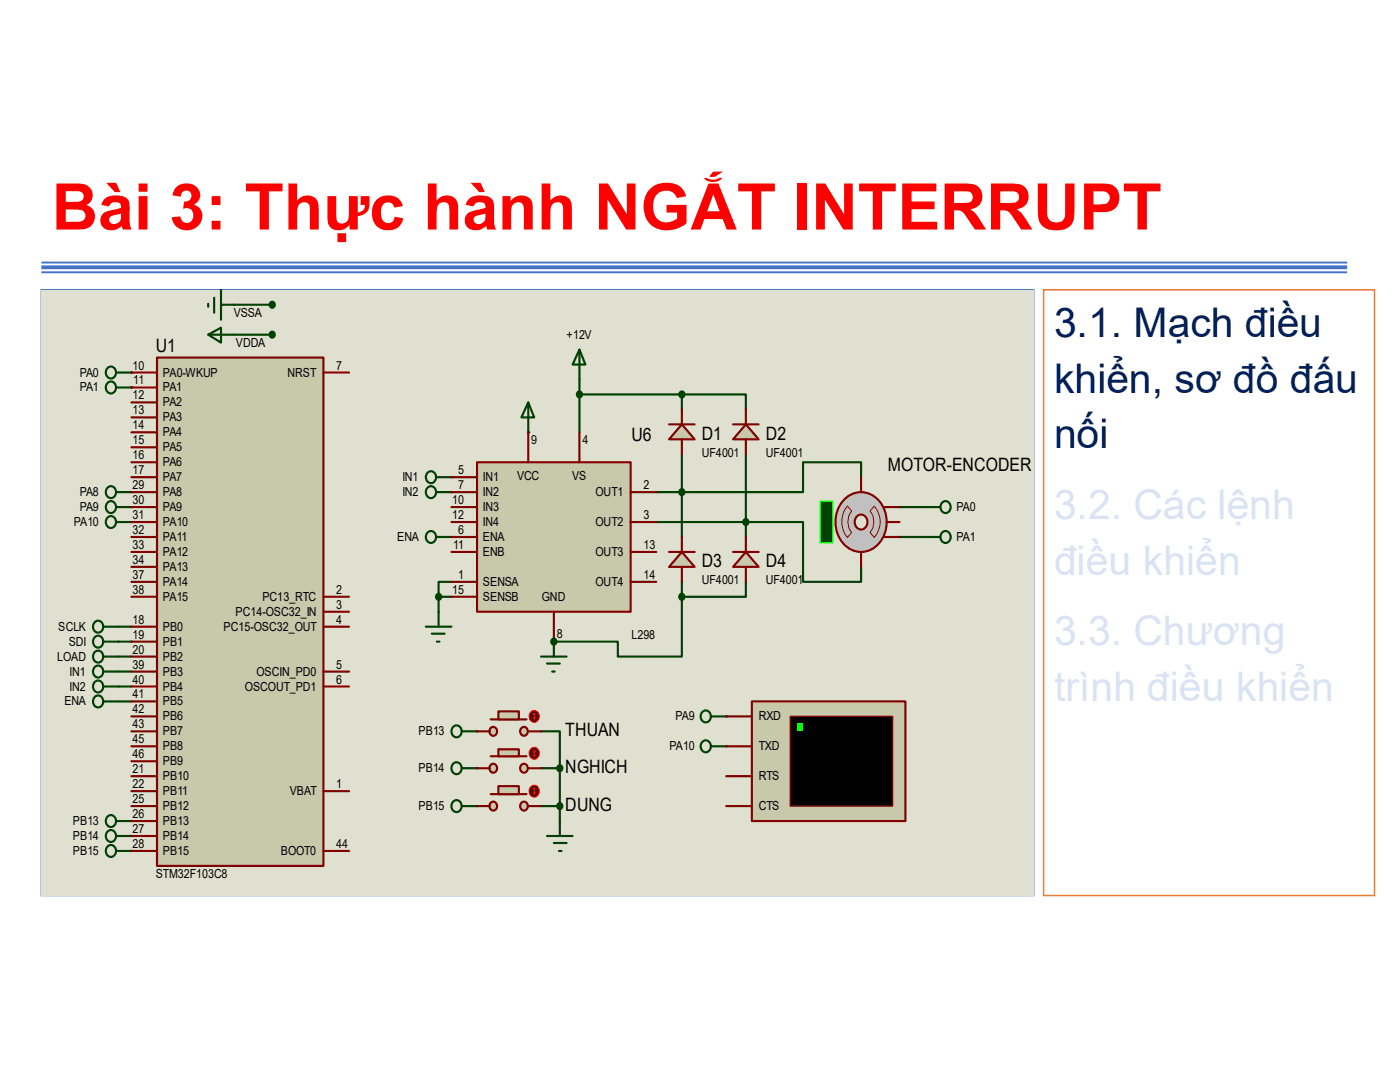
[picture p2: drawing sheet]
<svg xmlns="http://www.w3.org/2000/svg" width="279mm" height="216mm" viewBox="0 0 279 216" stroke-linecap="round" stroke-linejoin="round" font-family="sans-serif">
<path d="M8.3 52.2h260.6v.4h-260.6zM8.3 53h260.6v.7h-260.6zM8.3 54.1h260.6v.4h-260.6z" fill="#4472c4"/>
<path d="M8.3 57.8h198v120.9h-198z" fill="#fff"/>
<path d="M8.3 57.8h198v120.9h-198z" fill="none" stroke="#4472c4" stroke-width=".3"/>
<path d="M208.3 57.8h66v120.9h-66z" fill="#fff"/>
<path d="M208.3 57.8h66v120.9h-66z" fill="none" stroke="#ed7d31" stroke-width=".3"/>
<path d="M8.3 57.8h198v120.9h-198z" fill="#e0e0d0"/>
<path d="M46.7 60.8h7.6M46.7 66.8h7.6M87.5 119.1v3" fill="none" stroke="#004000" stroke-width=".43"/>
<g fill="#004000">
<circle cx="90.1" cy="95.2" r=".21"/>
<circle cx="90.1" cy="98.2" r=".21"/>
<circle cx="90.1" cy="107.1" r=".21"/>
</g>
<path d="M90.1 116.1h-2.6v3h2.6" fill="none" stroke="#004000" stroke-width=".43"/>
<circle cx="105.4" cy="86.3" r=".21" fill="#004000"/>
<path d="M115.6 75.7v10.6M115.6 78.7h20.5M136.1 78.7h12.8v3M136.1 78.7v3M136.1 90.6v16.5M148.9 90.6v16.5M171.8 95.2v-3h-11.5v6h-29.3M131 104.2h29.3v11.9h11.5v-3" fill="none" stroke="#004000" stroke-width=".43"/>
<circle cx="110.5" cy="128" r=".21" fill="#004000"/>
<path d="M136.1 119.1v11.9h-12.8v-3h-12.8M136.1 116.1v3M148.9 116.1v3h-12.8" fill="none" stroke="#004000" stroke-width=".43"/>
<g fill="#004000">
<circle cx="26.2" cy="74.3" r=".21"/>
<circle cx="26.2" cy="77.3" r=".21"/>
<circle cx="26.2" cy="98.2" r=".21"/>
<circle cx="26.2" cy="101.2" r=".21"/>
</g>
<path d="M23.7 125h2.5M23.7 128h2.5M23.7 131h2.5M23.7 134h2.5M23.7 137h2.5M23.7 140h2.5" fill="none" stroke="#004000" stroke-width=".43"/>
<g fill="#004000">
<circle cx="26.2" cy="163.8" r=".21"/>
<circle cx="26.2" cy="166.8" r=".21"/>
<circle cx="26.2" cy="169.8" r=".21"/>
<circle cx="95.2" cy="145.9" r=".21"/>
<circle cx="95.2" cy="153.3" r=".21"/>
<circle cx="95.2" cy="160.8" r=".21"/>
</g>
<path d="M179.5 101.2h5.1M179.5 107.1h5.1M108 145.9h3.7v7.4M108 153.3h3.7M111.7 153.3v10.5M108 160.8h3.7" fill="none" stroke="#004000" stroke-width=".43"/>
<g fill="#004000">
<circle cx="26.2" cy="104.2" r=".21"/>
<circle cx="144.9" cy="148.9" r=".21"/>
<circle cx="144.9" cy="142.9" r=".21"/>
</g>
<g fill="none" stroke="#004000" stroke-width=".43">
<path d="M42.7 59.4v3M44.1 57.8v6M41.6 66.8l2.5-1.4v3zM41.6 66.8h5.1M41.6 60.6v.6M44.1 60.8h2.6M184.6 101.2h3.1M184.6 107.1h3.1M188.1 100.2a1.15 1.15 0 0 1 1.6 .6 1.15 1.15 0 0 1-.7 1.5 1.18 1.18 0 0 1-1.3-.7 1.18 1.18 0 0 1 .4-1.4zM188.1 106.2a1.15 1.15 0 0 1 1.6 .5 1.15 1.15 0 0 1-.7 1.6 1.18 1.18 0 0 1-1.3-.7 1.18 1.18 0 0 1 .4-1.4zM19 124.1a1.15 1.15 0 0 1 1.6 .5 1.15 1.15 0 0 1-.7 1.6 1.18 1.18 0 0 1-1.3-.7 1.18 1.18 0 0 1 .4-1.4zM19 127.1a1.15 1.15 0 0 1 1.6 .5 1.15 1.15 0 0 1-.7 1.6 1.18 1.18 0 0 1-1.3-.7 1.18 1.18 0 0 1 .4-1.4z"/>
<path d="M19 130.1a1.15 1.15 0 0 1 1.6 .5 1.15 1.15 0 0 1-.7 1.5 1.18 1.18 0 0 1-1.3-.6 1.18 1.18 0 0 1 .4-1.4zM20.6 125h3.1M20.6 128h3.1M20.6 131h3.1"/>
</g>
<g fill="#004000" stroke="#004000" stroke-width=".43">
<circle cx="54.3" cy="60.8" r=".56"/>
<circle cx="54.3" cy="66.8" r=".56"/>
</g>
<path d="M163.7 100h2.5v8.3h-2.5z" fill-rule="evenodd" fill="#004000" stroke="#0f0" stroke-width=".2"/>
<path d="M168.8 99.4a4.7 4.7 0 0 1 7.6 2 6.2 6.2 0 0 1-3.7 8.7 5.3 5.3 0 0 1-5.9-5 6.5 6.5 0 0 1 2-5.7z" fill-rule="evenodd" fill="#c0c0c0" stroke="#800000" stroke-width=".43"/>
<path d="M169.1 101l.9 1a3.4 3.4 0 0 0 0 4.3l-.9 .9a5 5 0 0 1 0-6.2zM174.5 101a4.7 4.7 0 0 1 0 6.2l-.9-.9a3.4 3.4 0 0 0 0-4.3z" fill="none" stroke="#800000" stroke-width=".2"/>
<path d="M171.1 103a1.34 1.34 0 0 1 1.6 0 1.34 1.34 0 0 1 .4 1.6 1.27 1.27 0 0 1-1.5 1 1.27 1.27 0 0 1-1-1.4v-.5z" fill-rule="evenodd" fill="#e0e0d0" stroke="#800000" stroke-width=".43"/>
<path d="M171.8 95.2v3M171.8 110.1v3M176.4 101.2h3.1M176.4 107.1h3.1M177 104.2h2.5" fill="none" stroke="#800000" stroke-width=".43"/>
<g fill="none" stroke="#004000" stroke-width=".43">
<path d="M115.6 69.8l1.2 2.9h-2.5zM115.6 69.8v5.9M85.4 94.3a1.15 1.15 0 0 1 1.6 .5 1.15 1.15 0 0 1-.7 1.5 1.18 1.18 0 0 1-1.3-.6 1.18 1.18 0 0 1 .4-1.4zM85.4 97.2a1.15 1.15 0 0 1 1.6 .6 1.15 1.15 0 0 1-.7 1.5 1.18 1.18 0 0 1-1.3-.6 1.18 1.18 0 0 1 .4-1.5zM87 95.2h3.1M87 98.2h3.1M105.4 80.3l1.2 3h-2.5zM105.4 80.3v6M85.4 106.2a1.15 1.15 0 0 1 1.6 .5 1.15 1.15 0 0 1-.7 1.6 1.18 1.18 0 0 1-1.3-.7 1.18 1.18 0 0 1 .4-1.4zM87 107.1h3.1M85 125h5.1M86.2 126.4h2.5"/>
<path d="M87.2 128h.5M87.5 122.1v2.9M108 131h5.1M109.2 132.4h2.5M110.2 134h.5M110.5 128v3"/>
</g>
<circle cx="87.5" cy="119.1" r=".56" fill="#004000" stroke="#004000" stroke-width=".43"/>
<path d="M95.2 92.2h30.7v29.9h-30.7z" fill-rule="evenodd" fill="#c8c8aa" stroke="#800000" stroke-width=".43"/>
<g fill="none" stroke="#800000" stroke-width=".43">
<path d="M90.1 95.2h5.1M90.1 98.2h5.1M105.4 86.3v5.9M115.6 86.3v5.9M125.9 98.2h5.1M90.1 107.1h5.1M90.1 104.2h5.1M90.1 110.1h5.1M90.1 116.1h5.1M90.1 101.2h5.1M90.1 119.1h5.1M125.9 104.2h5.1"/>
<path d="M125.9 110.1h5.1M125.9 116.1h5.1M110.5 122.1v5.9"/>
</g>
<g fill="none" stroke="#004000" stroke-width=".43">
<path d="M21.5 73.4a1.15 1.15 0 0 1 1.6 .5 1.15 1.15 0 0 1-.6 1.6 1.18 1.18 0 0 1-1.3-.7 1.18 1.18 0 0 1 .3-1.4zM21.5 76.4a1.15 1.15 0 0 1 1.6 .5 1.15 1.15 0 0 1-.6 1.5 1.18 1.18 0 0 1-1.3-.6 1.18 1.18 0 0 1 .3-1.4zM23.2 74.3h3M23.2 77.3h3M21.5 97.2a1.15 1.15 0 0 1 1.6 .6 1.15 1.15 0 0 1-.6 1.5 1.18 1.18 0 0 1-1.3-.6 1.18 1.18 0 0 1 .3-1.5zM23.2 98.2h3M21.5 100.2a1.15 1.15 0 0 1 1.6 .6 1.15 1.15 0 0 1-.6 1.5 1.18 1.18 0 0 1-1.3-.7 1.18 1.18 0 0 1 .3-1.4zM23.2 101.2h3M19 139a1.15 1.15 0 0 1 1.6 .5 1.15 1.15 0 0 1-.7 1.6 1.18 1.18 0 0 1-1.3-.7 1.18 1.18 0 0 1 .4-1.4zM19 133a1.15 1.15 0 0 1 1.6 .6 1.15 1.15 0 0 1-.7 1.5 1.18 1.18 0 0 1-1.3-.6 1.18 1.18 0 0 1 .4-1.5zM19 136a1.15 1.15 0 0 1 1.6 .6 1.15 1.15 0 0 1-.7 1.5 1.18 1.18 0 0 1-1.3-.7 1.18 1.18 0 0 1 .4-1.4zM20.6 140h3.1"/>
<path d="M20.6 134h3.1M20.6 137h3.1"/>
</g>
<path d="M136.1 84.7l2.5 3h-5.1z" fill="#c8c8aa" stroke="#800000" stroke-width=".43"/>
<path d="M133.5 84.7h5.1M136.1 81.7v3M136.1 87.7v2.9" fill="none" stroke="#800000" stroke-width=".43"/>
<path d="M148.9 84.7l2.5 3h-5.1z" fill="#c8c8aa" stroke="#800000" stroke-width=".43"/>
<path d="M146.3 84.7h5.1M148.9 81.7v3M148.9 87.7v2.9" fill="none" stroke="#800000" stroke-width=".43"/>
<path d="M136.1 110.1l2.5 3h-5.1z" fill="#c8c8aa" stroke="#800000" stroke-width=".43"/>
<path d="M133.5 110.1h5.1M136.1 107.1v3M136.1 113.1v3" fill="none" stroke="#800000" stroke-width=".43"/>
<path d="M148.9 110.1l2.5 3h-5.1z" fill="#c8c8aa" stroke="#800000" stroke-width=".43"/>
<path d="M146.3 110.1h5.1M148.9 107.1v3M148.9 113.1v3" fill="none" stroke="#800000" stroke-width=".43"/>
<g fill="#004000" stroke="#004000" stroke-width=".43">
<circle cx="136" cy="98.2" r=".56"/>
<circle cx="148.8" cy="104.2" r=".56"/>
<circle cx="136" cy="78.7" r=".56"/>
<circle cx="115.6" cy="78.7" r=".56"/>
<circle cx="110.5" cy="128" r=".56"/>
<circle cx="136" cy="119.1" r=".56"/>
</g>
<path d="M90.5 145a1.15 1.15 0 0 1 1.6 .5 1.15 1.15 0 0 1-.7 1.6 1.18 1.18 0 0 1-1.3-.7 1.18 1.18 0 0 1 .4-1.4zM92.1 145.9h3.1M21.5 168.8a1.15 1.15 0 0 1 1.6 .6 1.15 1.15 0 0 1-.6 1.5 1.18 1.18 0 0 1-1.3-.6 1.18 1.18 0 0 1 .3-1.5zM21.5 165.9a1.15 1.15 0 0 1 1.6 .5 1.15 1.15 0 0 1-.6 1.5 1.18 1.18 0 0 1-1.3-.6 1.18 1.18 0 0 1 .3-1.4zM21.5 162.9a1.15 1.15 0 0 1 1.6 .5 1.15 1.15 0 0 1-.6 1.6 1.18 1.18 0 0 1-1.3-.7 1.18 1.18 0 0 1 .3-1.4zM23.2 169.8h3M23.2 166.8h3M23.2 163.8h3" fill="none" stroke="#004000" stroke-width=".43"/>
<g fill="#c8c8aa" stroke="#800000" stroke-width=".43">
<path d="M104 145.3a.81 .81 0 0 1 1.1 .1 .81 .81 0 0 1 0 1.1 .81 .81 0 0 1-1.1 .1 1 1 0 0 1 0-1.3z" fill-rule="evenodd"/>
<path d="M97.9 145.3a.81 .81 0 0 1 1.1 .1 .81 .81 0 0 1 0 1.1 .81 .81 0 0 1-1.1 .1 1 1 0 0 1 0-1.3z" fill-rule="evenodd"/>
</g>
<path d="M97.9 143.5h7.2" fill="none" stroke="#800000" stroke-width=".43"/>
<path d="M99.5 142h4v1.5h-4z" fill-rule="evenodd" fill="#c8c8aa" stroke="#800000" stroke-width=".43"/>
<path d="M95.2 145.9h2.6M105.4 145.9h2.6" fill="none" stroke="#800000" stroke-width=".43"/>
<path d="M106 142a1.15 1.15 0 0 1 1.6 .5 1.15 1.15 0 0 1-.7 1.6 1.18 1.18 0 0 1-1.3-.7 1.18 1.18 0 0 1 .4-1.4z" fill-rule="evenodd" fill="#400000" stroke="#f00" stroke-width=".2"/>
<path d="M106.4 143.1l.2 .4M106.6 142.4v1.1M106.6 142.4l-.2 .1M106.6 142.4l.4 .1M107 143.1l-.4 .4" fill="none" stroke="#f00" stroke-width=".2"/>
<path d="M90.5 152.3a1.15 1.15 0 0 1 1.6 .6 1.15 1.15 0 0 1-.7 1.5 1.18 1.18 0 0 1-1.3-.7 1.18 1.18 0 0 1 .4-1.4zM92.1 153.3h3.1" fill="none" stroke="#004000" stroke-width=".43"/>
<g fill="#c8c8aa" stroke="#800000" stroke-width=".43">
<path d="M104 152.7a.81 .81 0 0 1 1.1 0 .81 .81 0 0 1 0 1.1 .81 .81 0 0 1-1.1 .1 1 1 0 0 1 0-1.2z" fill-rule="evenodd"/>
<path d="M97.9 152.7a.81 .81 0 0 1 1.1 0 .81 .81 0 0 1 0 1.1 .81 .81 0 0 1-1.1 .1 1 1 0 0 1 0-1.2z" fill-rule="evenodd"/>
</g>
<path d="M97.9 150.9h7.2" fill="none" stroke="#800000" stroke-width=".43"/>
<path d="M99.5 149.5h4v1.4h-4z" fill-rule="evenodd" fill="#c8c8aa" stroke="#800000" stroke-width=".43"/>
<path d="M95.2 153.3h2.6M105.4 153.3h2.6" fill="none" stroke="#800000" stroke-width=".43"/>
<path d="M106 149.3a1.15 1.15 0 0 1 1.6 .6 1.15 1.15 0 0 1-.7 1.5 1.18 1.18 0 0 1-1.3-.6 1.18 1.18 0 0 1 .4-1.5z" fill-rule="evenodd" fill="#400000" stroke="#f00" stroke-width=".2"/>
<path d="M106.4 150.7l.2 .2M106.6 149.7v1.2M106.6 149.7l-.2 .4M106.6 149.7l.4 .4M107 150.7l-.4 .2" fill="none" stroke="#f00" stroke-width=".2"/>
<path d="M90.5 159.9a1.15 1.15 0 0 1 1.6 .5 1.15 1.15 0 0 1-.7 1.6 1.18 1.18 0 0 1-1.3-.7 1.18 1.18 0 0 1 .4-1.4zM92.1 160.8h3.1" fill="none" stroke="#004000" stroke-width=".43"/>
<g fill="#c8c8aa" stroke="#800000" stroke-width=".43">
<path d="M104 160.2a.81 .81 0 0 1 1.1 .1 .81 .81 0 0 1 0 1.1 .81 .81 0 0 1-1.1 .1 1 1 0 0 1 0-1.3z" fill-rule="evenodd"/>
<path d="M97.9 160.2a.81 .81 0 0 1 1.1 .1 .81 .81 0 0 1 0 1.1 .81 .81 0 0 1-1.1 .1 1 1 0 0 1 0-1.3z" fill-rule="evenodd"/>
</g>
<path d="M97.9 158.5h7.2" fill="none" stroke="#800000" stroke-width=".43"/>
<path d="M99.5 156.9h4v1.6h-4z" fill-rule="evenodd" fill="#c8c8aa" stroke="#800000" stroke-width=".43"/>
<path d="M95.2 160.8h2.6M105.4 160.8h2.6" fill="none" stroke="#800000" stroke-width=".43"/>
<path d="M106 156.9a1.15 1.15 0 0 1 1.6 .5 1.15 1.15 0 0 1-.7 1.6 1.18 1.18 0 0 1-1.3-.7 1.18 1.18 0 0 1 .4-1.4z" fill-rule="evenodd" fill="#400000" stroke="#f00" stroke-width=".2"/>
<path d="M106.4 158.1l.2 .4M106.6 157.3v1.2M106.6 157.3l-.2 .2M106.6 157.3l.4 .2M107 158.1l-.4 .4" fill="none" stroke="#f00" stroke-width=".2"/>
<path d="M21.5 103.2a1.15 1.15 0 0 1 1.6 .5 1.15 1.15 0 0 1-.6 1.6 1.18 1.18 0 0 1-1.3-.7 1.18 1.18 0 0 1 .3-1.4zM23.2 104.2h3M109.2 166.8h5.1M110.5 168.2h2.6M111.6 169.8h.5M111.7 163.8v3" fill="none" stroke="#004000" stroke-width=".43"/>
<g fill="#004000" stroke="#004000" stroke-width=".43">
<circle cx="111.7" cy="153.3" r=".56"/>
<circle cx="111.7" cy="160.8" r=".56"/>
</g>
<path d="M31.3 71.4h33.2v101.4h-33.2z" fill-rule="evenodd" fill="#c8c8aa" stroke="#800000" stroke-width=".43"/>
<g fill="none" stroke="#800000" stroke-width=".43">
<path d="M26.2 74.3h5.1M26.2 77.3h5.1M64.5 74.3h5.2M26.2 80.3h5.1M26.2 83.3h5.1M26.2 86.3h5.1M26.2 89.2h5.1M26.2 92.2h5.1M26.2 95.2h5.1M26.2 98.2h5.1M26.2 101.2h5.1M26.2 104.2h5.1"/>
<path d="M26.2 107.1h5.1M26.2 110.1h5.1M26.2 113.1h5.1M26.2 116.1h5.1M26.2 119.1h5.1M64.5 119.1h5.2M26.2 134h5.1M26.2 137h5.1M26.2 125h5.1M26.2 128h5.1M26.2 131h5.1M26.2 140h5.1"/>
<path d="M64.5 134h5.2M64.5 137h5.2M64.5 125h5.2M64.5 122.1h5.2M26.2 148.9h5.1M26.2 151.9h5.1M26.2 154.9h5.1M26.2 157.9h5.1M26.2 142.9h5.1M26.2 145.9h5.1M64.5 157.9h5.2M26.2 169.8h5.1"/>
<path d="M26.2 160.8h5.1M26.2 163.8h5.1M26.2 166.8h5.1M64.5 169.8h5.2"/>
</g>
<path d="M140.2 148a1.15 1.15 0 0 1 1.7 .5 1.15 1.15 0 0 1-.7 1.5 1.18 1.18 0 0 1-1.3-.6 1.18 1.18 0 0 1 .3-1.4zM140.2 142a1.15 1.15 0 0 1 1.7 .5 1.15 1.15 0 0 1-.7 1.6 1.18 1.18 0 0 1-1.3-.7 1.18 1.18 0 0 1 .3-1.4zM141.9 148.9h3M141.9 142.9h3" fill="none" stroke="#004000" stroke-width=".43"/>
<path d="M150 140h30.7v23.8h-30.7z" fill-rule="evenodd" fill="#c8c8aa" stroke="#800000" stroke-width=".43"/>
<path d="M157.7 142.9h20.4v17.9h-20.4z" fill-rule="evenodd" fill="#000" stroke="#800000" stroke-width=".26"/>
<path d="M159.1 144.3h1.2v1.6h-1.2z" fill-rule="evenodd" fill="#0f0"/>
<path d="M144.9 142.9h5.1M144.9 154.9h5.1M144.9 148.9h5.1M144.9 160.8h5.1" fill="none" stroke="#800000" stroke-width=".43"/>
<text font-size="12.8" fill="#f00" x="10.3" y="45.8">Bài 3: Thực hành NGẮT INTERRUPT</text>
<g font-size="8.2" fill="#002060">
<text x="210.4" y="67.2">3.1. Mạch điều</text>
<text x="210.4" y="78.4">khiển, sơ đồ đấu</text>
<text x="210.4" y="89.5">nối</text>
</g>
<g font-size="3.7">
<text x="31.1" y="70.1">U1</text>
<text x="126" y="88.1">U6</text>
<text x="140.1" y="87.8">D1</text>
<text x="152.9" y="87.8">D2</text>
<text x="177.2" y="94">MOTOR-ENCODER</text>
<text x="140.1" y="113.2">D3</text>
<text x="152.9" y="113.2">D4</text>
<text x="112.8" y="146.8">THUAN</text>
<text x="112.8" y="154.3">NGHICH</text>
<text x="112.8" y="161.8">DUNG</text>
</g>
<g font-size="2.5">
<text x="46.7" y="63.3">VSSA</text>
<text x="47.1" y="69.3">VDDA</text>
<text x="113.1" y="67.6">+12V</text>
<text x="15.9" y="75.1">PA0</text>
<text x="26.4" y="73.7">10</text>
<text x="26.6" y="76.7">11</text>
<text x="32.5" y="75.1">PA0-WKUP</text>
<text x="57.4" y="75.1">NRST</text>
<text x="67.1" y="73.7">7</text>
<text x="15.9" y="78.1">PA1</text>
<text x="26.4" y="79.7">12</text>
<text x="26.4" y="82.7">13</text>
<text x="32.5" y="81.1">PA2</text>
<text x="32.5" y="78.1">PA1</text>
<text x="26.4" y="85.7">14</text>
<text x="26.4" y="88.6">15</text>
<text x="32.5" y="84.1">PA3</text>
<text x="32.5" y="87.1">PA4</text>
<text x="106" y="88.6">9</text>
<text x="116.2" y="88.6">4</text>
<text x="26.4" y="91.7">16</text>
<text x="26.4" y="94.6">17</text>
<text x="32.5" y="90">PA5</text>
<text x="32.5" y="93">PA6</text>
<text x="91.4" y="94.6">5</text>
<text x="103.2" y="95.8">VCC</text>
<text x="114.2" y="95.8">VS</text>
<text x="140.1" y="91.1">UF4001</text>
<text x="152.9" y="91.1">UF4001</text>
<text x="15.9" y="99">PA8</text>
<text x="15.9" y="102">PA9</text>
<text x="26.4" y="97.6">29</text>
<text x="26.4" y="100.6">30</text>
<text x="32.5" y="96">PA7</text>
<text x="32.5" y="99">PA8</text>
<text x="32.5" y="102">PA9</text>
<text x="80.3" y="96">IN1</text>
<text x="80.3" y="99">IN2</text>
<text x="90.3" y="100.6">10</text>
<text x="91.4" y="97.6">7</text>
<text x="96.4" y="96">IN1</text>
<text x="96.4" y="99">IN2</text>
<text x="96.4" y="102">IN3</text>
<text x="118.9" y="99">OUT1</text>
<text x="128.4" y="97.6">2</text>
<text x="190.9" y="102">PA0</text>
<text x="14.7" y="104.9">PA10</text>
<text x="26.4" y="103.6">31</text>
<text x="26.4" y="106.6">32</text>
<text x="32.5" y="104.9">PA10</text>
<text x="32.5" y="108">PA11</text>
<text x="79.3" y="108">ENA</text>
<text x="90.3" y="103.6">12</text>
<text x="91.4" y="106.6">6</text>
<text x="96.4" y="108">ENA</text>
<text x="96.4" y="104.9">IN4</text>
<text x="118.9" y="104.9">OUT2</text>
<text x="128.4" y="103.6">3</text>
<text x="190.9" y="108">PA1</text>
<text x="26.4" y="109.5">33</text>
<text x="26.4" y="112.5">34</text>
<text x="32.5" y="110.9">PA12</text>
<text x="32.5" y="113.9">PA13</text>
<text x="90.4" y="109.5">11</text>
<text x="96.4" y="110.9">ENB</text>
<text x="118.9" y="110.9">OUT3</text>
<text x="128.4" y="109.5">13</text>
<text x="26.4" y="115.5">37</text>
<text x="26.4" y="118.5">38</text>
<text x="32.5" y="116.9">PA14</text>
<text x="32.5" y="119.9">PA15</text>
<text x="52.4" y="119.9">PC13_RTC</text>
<text x="67.1" y="118.5">2</text>
<text x="90.3" y="118.5">15</text>
<text x="91.4" y="115.5">1</text>
<text x="96.4" y="116.9">SENSA</text>
<text x="96.4" y="119.9">SENSB</text>
<text x="108.2" y="119.9">GND</text>
<text x="118.9" y="116.9">OUT4</text>
<text x="128.4" y="115.5">14</text>
<text x="140.1" y="116.5">UF4001</text>
<text x="152.9" y="116.5">UF4001</text>
<text x="11.6" y="125.9">SCLK</text>
<text x="26.4" y="124.5">18</text>
<text x="32.5" y="125.9">PB0</text>
<text x="44.6" y="125.9">PC15-OSC32_OUT</text>
<text x="47" y="122.9">PC14-OSC32_IN</text>
<text x="67.1" y="121.5">3</text>
<text x="67.1" y="124.5">4</text>
<text x="11.4" y="131.8">LOAD</text>
<text x="13.7" y="128.8">SDI</text>
<text x="26.4" y="127.4">19</text>
<text x="26.4" y="130.4">20</text>
<text x="32.5" y="128.8">PB1</text>
<text x="32.5" y="131.8">PB2</text>
<text x="111.1" y="127.3">8</text>
<text x="126" y="127.4">L298</text>
<text x="13.9" y="134.8">IN1</text>
<text x="13.9" y="137.8">IN2</text>
<text x="26.4" y="133.4">39</text>
<text x="26.4" y="136.4">40</text>
<text x="32.5" y="134.8">PB3</text>
<text x="32.5" y="137.8">PB4</text>
<text x="48.9" y="137.8">OSCOUT_PD1</text>
<text x="51.2" y="134.8">OSCIN_PD0</text>
<text x="67.1" y="133.4">5</text>
<text x="67.1" y="136.4">6</text>
<text x="12.9" y="140.8">ENA</text>
<text x="26.4" y="139.4">41</text>
<text x="26.4" y="142.4">42</text>
<text x="32.5" y="140.8">PB5</text>
<text x="32.5" y="143.8">PB6</text>
<text x="134.8" y="143.8">PA9</text>
<text x="151.4" y="143.8">RXD</text>
<text x="26.4" y="148.3">45</text>
<text x="26.4" y="145.3">43</text>
<text x="32.5" y="149.7">PB8</text>
<text x="32.5" y="146.7">PB7</text>
<text x="83.5" y="146.7">PB13</text>
<text x="133.6" y="149.7">PA10</text>
<text x="151.4" y="149.7">TXD</text>
<text x="26.4" y="151.3">46</text>
<text x="26.4" y="154.3">21</text>
<text x="32.5" y="152.7">PB9</text>
<text x="32.5" y="155.7">PB10</text>
<text x="83.5" y="154.1">PB14</text>
<text x="151.4" y="155.7">RTS</text>
<text x="26.4" y="157.3">22</text>
<text x="26.4" y="160.2">25</text>
<text x="32.5" y="158.7">PB11</text>
<text x="32.5" y="161.6">PB12</text>
<text x="57.8" y="158.7">VBAT</text>
<text x="67.1" y="157.3">1</text>
<text x="83.5" y="161.6">PB15</text>
<text x="151.4" y="161.6">CTS</text>
<text x="14.6" y="167.6">PB14</text>
<text x="14.6" y="164.6">PB13</text>
<text x="26.4" y="163.2">26</text>
<text x="26.4" y="166.2">27</text>
<text x="32.5" y="164.6">PB13</text>
<text x="32.5" y="167.6">PB14</text>
<text x="14.6" y="170.6">PB15</text>
<text x="26.4" y="169.2">28</text>
<text x="32.5" y="170.6">PB15</text>
<text x="56" y="170.6">BOOT0</text>
<text x="67.1" y="169.2">44</text>
<text x="31.1" y="175.2">STM32F103C8</text>
</g>
<text font-size="2.5" fill="#008000" x="164.2" y="101.1" transform="rotate(90 164.2 101.1)">+88.8</text>
</svg>
